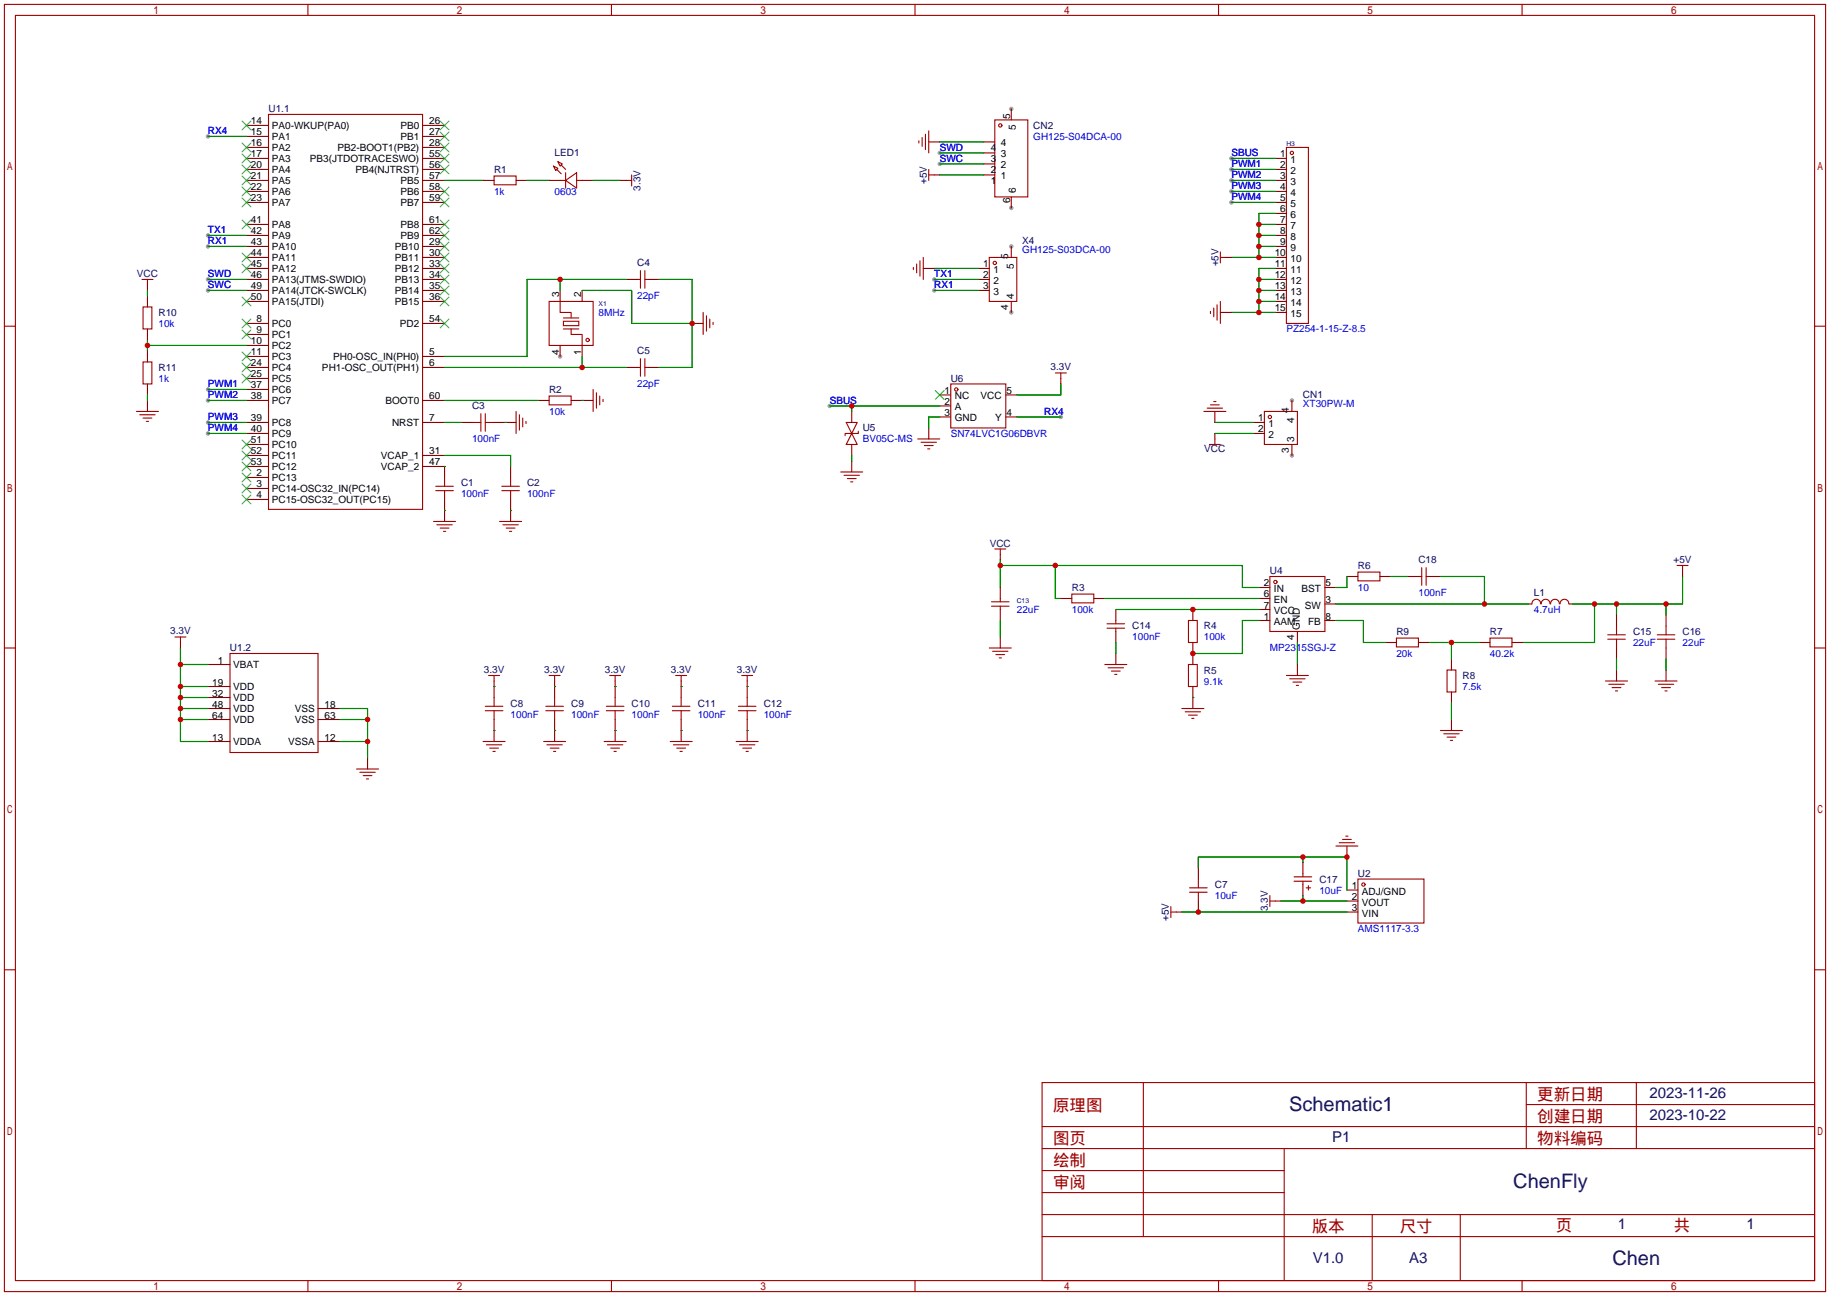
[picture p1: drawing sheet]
<svg xmlns="http://www.w3.org/2000/svg" width="422mm" height="299mm" viewBox="0 0 422 299" stroke-linecap="round" stroke-linejoin="round" font-family="sans-serif">
<g fill="#999">
<circle cx="129.3" cy="82.3" r=".51"/>
<circle cx="298.2" cy="105.2" r=".51"/>
<circle cx="298.2" cy="92.5" r=".51"/>
<circle cx="233.4" cy="25.1" r=".51"/>
<circle cx="233.4" cy="48" r=".51"/>
<circle cx="233.4" cy="72.1" r=".51"/>
<circle cx="233.4" cy="56.9" r=".51"/>
<circle cx="48" cy="54.4" r=".51"/>
<circle cx="48" cy="56.9" r=".51"/>
<circle cx="48" cy="64.5" r=".51"/>
<circle cx="48" cy="67.1" r=".51"/>
<circle cx="48" cy="89.9" r=".51"/>
<circle cx="48" cy="92.5" r=".51"/>
<circle cx="48" cy="97.5" r=".51"/>
<circle cx="48" cy="100.1" r=".51"/>
<circle cx="48" cy="31.5" r=".51"/>
<circle cx="244.9" cy="96.3" r=".51"/>
<circle cx="191.5" cy="93.7" r=".51"/>
<circle cx="284.2" cy="36.6" r=".51"/>
<circle cx="284.2" cy="39.1" r=".51"/>
<circle cx="284.2" cy="41.7" r=".51"/>
<circle cx="284.2" cy="44.2" r=".51"/>
<circle cx="284.2" cy="46.7" r=".51"/>
<circle cx="215.6" cy="64.5" r=".51"/>
<circle cx="215.6" cy="67.1" r=".51"/>
<circle cx="216.9" cy="37.8" r=".51"/>
<circle cx="216.9" cy="35.3" r=".51"/>
</g>
<g fill="none" stroke="#a10000" stroke-width=".25">
<path d="M1 1h420.4v297.2h-420.4zM3.6 3.6h415.2v292.1h-415.2zM71.1 1v2.6M141.1 1v2.6M211.2 1v2.6M281.3 1v2.6M351.3 1v2.6M62 26.4h35.5v91.2h-35.5zM127.8 38.4l1 .5-.5 .5zM128.5 39.1l1 1M128.8 37.3l1 .5-.5 .6zM129.5 38.1l1.1 1"/>
<path d="M130.6 39.9v3.5M212.1 32.5v.5M212.9 31.8v2M213.6 31v3.5M214.4 30.2v5.1M214.4 39.1v2.6M229.6 27.7h7.6v17.8h-7.6zM296.9 34h5.1v40.7h-5.1zM114 40.6h5.1v2.1h-5.1zM129.3 41.7h1.3M130.6 41.7l2.5-1.8v3.5zM133.1 41.7h1.3"/>
<path d="M144.5 41.7h1.3M145.8 40.4v2.5M213.1 59.4v5.1M214.4 40.4h1.2M228.3 59.4h6.4v10.2h-6.4zM281.7 58.2v2.5M281.7 59.4h1.3M1 75.3h2.6M32.8 64.5h2.5M33 70.9h2.1v5h-2.1zM34 64.5v1.3M126.7 69.6h10.2v10.2h-10.2z"/>
<path d="M129.3 69.6v2.5h2.5v1.3M130 74.2h3.6v1h-3.6zM130 75.9h3.6M130 73.4h3.6M131.8 75.9v1.3h2.6v2.6M147.1 64.5h.7M147.8 62.5v4M148.8 62.5v4M148.8 64.5h.8M162.3 72.1v5.1M163.1 72.9v3.6M163.8 73.7v2"/>
<path d="M164.6 74.4v.5M210.8 61.7v.5M211.6 61v2M212.3 60.2v3.6M279.4 71.9v.5M280.2 71.1v2.1M280.9 70.4v3.5M281.7 69.6v5.1M418.8 75.3h2.6M31.5 95h5.1M32.3 95.8h3.5M33 83.6h2.1v5h-2.1z"/>
<path d="M33 96.5h2.1M33.8 97.3h.5M109 97.5h2M111 95.5v4.1M112 95.5v4.1M112 97.5h2M119.1 95v5.1M119.9 95.8v3.5M120.6 96.5v2.1M121.4 97.3v.5M126.7 91.4h5.1v2.1h-5.1zM136.9 89.9v5.1"/>
<path d="M137.7 90.7v3.5M138.4 91.4v2.1M139.2 92.2v.5M147.1 84.8h.7M147.8 82.8v4.1M148.8 82.8v4.1M148.8 84.8h.8M195.3 97.5h2.6l-1.3 2.6zM198.1 99.6v.5h-3v.5M219.5 88.6h12.7v10.2h-12.7zM243.6 86.1h2.5M244.9 86.1v1.3"/>
<path d="M277.9 95h5.1M278.6 94.2h3.6M279.4 93.5h2M280.2 92.7h.5M291.8 95h7.7v7.6h-7.7zM100.6 113.3h4M100.6 112.3h4M102.6 110.2v2.1M102.6 113.3v2M115.8 113.3h4.1M115.8 112.3h4.1M117.9 110.2v2.1"/>
<path d="M117.9 113.3v2M194.1 109h5M194.8 109.7h3.6M195.6 110.5h2M196.3 111.3h.5M196.6 100.1l1.3 2.5h-2.6zM211.8 101.3h5.1M212.6 102.1h3.6M213.4 102.9h2M214.1 103.6h.5M279.1 102.6h2.6M280.4 101.3v1.3"/>
<path d="M100.1 120.4h5.1M100.8 121.2h3.6M101.6 121.9h2M102.4 122.7h.5M115.3 120.4h5.1M116.1 121.2h3.5M116.8 121.9h2.1M117.6 122.7h.5M228.9 140h4M228.9 138.9h4M229.6 126.7h2.6M230.9 126.7v1.3"/>
<path d="M230.9 138.2v.7M230.9 140v.7M247.4 137.2h5.1v2h-5.1zM293.1 133.1h12.7v12.7h-12.7zM313.4 132.1h5.1v2h-5.1zM327.4 133.1h.8M328.2 131.1v4M329.2 131.1v4M329.2 133.1h.7M353.6 139.4a1.01 1.01 0 0 1 1-1.1 1.01 1.01 0 0 1 1 1.1M355.8 139.4a1.01 1.01 0 0 1 1-1.1 1.01 1.01 0 0 1 1 1.1M357.9 139.4a1.01 1.01 0 0 1 1-1.1 1.01 1.01 0 0 1 1 1.1"/>
<path d="M360.1 139.4a1.01 1.01 0 0 1 1-1.1 1.01 1.01 0 0 1 1 1.1M387.1 130.6h2.5M388.4 130.6v1.2M1 149.6h2.6M40.4 147.1h2.5M41.7 147.1v1.2M53.1 150.9h20.3v22.8h-20.3zM112.8 156h2.5M114 156v1.2M126.7 156h2.6M128 156v1.2M140.7 156h2.6"/>
<path d="M142 156v1.2M156 156h2.5M157.2 156v1.2M171.2 156h2.5M172.5 156v1.2M228.3 149.6h5.1M229.1 150.4h3.6M229.9 151.1h2M230.6 151.9h.5M255 153.4h5.1M255.5 145h4.1M255.5 144h4.1"/>
<path d="M255.8 154.2h3.5M256.5 154.9h2.1M257.3 155.7h.5M257.6 143.3v.7M257.6 145v.8M274.3 143.3h2.1v5h-2.1zM274.3 153.4h2.1v5.1h-2.1zM296.9 156h5.1M297.7 156.7h3.5M298.4 157.5h2.1M299.2 158.2h.5M322.3 147.3h5.1v2.1h-5.1z"/>
<path d="M334 154.7h2v5.1h-2zM343.9 147.3h5.1v2.1h-5.1zM370.6 157.2h5.1M371.1 147.6h4.1M371.1 146.6h4.1M371.3 158h3.6M372.1 158.7h2M372.9 159.5h.5M373.1 144.5v2.1M373.1 147.6v2M382 157.2h5.1M382.5 147.6h4.1"/>
<path d="M382.5 146.6h4.1M382.8 158h3.5M383.5 158.7h2.1M384.3 159.5h.5M384.6 144.5v2.1M384.6 147.6v2M418.8 149.6h2.6M82.3 177.5h5.1M83.1 178.3h3.5M83.8 179.1h2.1M84.6 179.8h.5M111.5 171.2h5.1"/>
<path d="M112 164.1h4.1M112 163.1h4.1M112.3 172h3.5M113 172.7h2.1M113.8 173.5h.5M114 161v2.1M114 164.1v2M125.5 171.2h5.1M126 164.1h4M126 163.1h4M126.2 172h3.6M127 172.7h2"/>
<path d="M127.8 173.5h.5M128 161v2.1M128 164.1v2M139.4 171.2h5.1M140 164.1h4M140 163.1h4M140.2 172h3.6M141 172.7h2M141.7 173.5h.5M142 161v2.1M142 164.1v2M154.7 171.2h5.1"/>
<path d="M155.2 164.1h4.1M155.2 163.1h4.1M155.4 172h3.6M156.2 172.7h2M157 173.5h.5M157.2 161v2.1M157.2 164.1v2M169.9 171.2h5.1M170.4 164.1h4.1M170.4 163.1h4.1M170.7 172h3.5M171.4 172.7h2.1"/>
<path d="M172.2 173.5h.5M172.5 161v2.1M172.5 164.1v2M272.8 163.6h5.1M273.6 164.3h3.5M274.3 165.1h2.1M275.1 165.9h.5M332.5 168.7h5.1M333.2 169.4h3.6M334 170.2h2M334.8 170.9h.5M308.4 195.3h5"/>
<path d="M309.1 194.6h3.6M309.9 193.8h2M310.6 193h.5M270.3 209.3v2.5M270.3 210.6h1.2M274.6 206h4M274.6 205h4M276.6 202.9v2.1M276.6 206v2M293.1 206.8v2.5M293.1 208h1.3M298.7 203.5h4.1"/>
<path d="M298.7 202.4h4.1M300.7 201.7v.7M300.7 203.5v.7M301.5 205h1M302 204.5v1M313.4 202.9h15.3v10.2h-15.3zM1 223.9h2.6M418.8 223.9h2.6M240.5 249.9h178.3v45.8h-178.3zM263.9 249.9v35.6M352.3 249.9v15.3M352.3 255h66.5"/>
<path d="M377.7 249.9v15.3M240.5 270.3h55.9M240.5 265.2h178.3M240.5 275.3h55.9M240.5 260.1h178.3M296.4 265.2v30.5M71.1 295.7v2.5M141.1 295.7v2.5M211.2 295.7v2.5M240.5 285.5h178.3M240.5 280.4h178.3M281.3 295.7v2.5"/>
<path d="M316.7 280.4v15.3M337.1 280.4v15.3M351.3 295.7v2.5"/>
<circle cx="230.9" cy="29" r=".38"/>
<circle cx="298.2" cy="35.3" r=".38"/>
<circle cx="135.6" cy="78.5" r=".38"/>
<circle cx="229.6" cy="60.7" r=".38"/>
<circle cx="220.7" cy="89.9" r=".38"/>
<circle cx="293.1" cy="96.3" r=".38"/>
<circle cx="294.4" cy="134.4" r=".38"/>
<circle cx="314.7" cy="204.2" r=".38"/>
</g>
<g fill="none" stroke="#870000" stroke-width=".25">
<path d="M56.9 29h5.1M56.9 31.5h5.1M56.9 34h5.1M56.9 36.6h5.1M56.9 39.1h5.1M97.5 29h5.1M97.5 31.5h5.1M97.5 34h5.1M97.5 36.6h5.1M97.5 39.1h5.1M214.4 32.8h2.5M227.1 32.8h2.5"/>
<path d="M227.1 35.3h2.5M227.1 37.8h2.5M233.4 25.1v2.6M294.4 36.6h2.5M294.4 39.1h2.5M56.9 41.7h5.1M56.9 44.2h5.1M56.9 46.7h5.1M56.9 56.9h5.1M56.9 59.4h5.1M56.9 51.8h5.1M56.9 54.4h5.1"/>
<path d="M97.5 41.7h5.1M97.5 44.2h5.1M97.5 46.7h5.1M97.5 56.9h5.1M97.5 59.4h5.1M97.5 51.8h5.1M97.5 54.4h5.1M111.5 41.7h2.5M119.1 41.7h2.6M126.7 41.7h2.6M134.4 41.7h2.5M143.3 41.7h1.2"/>
<path d="M215.6 40.4h1.3M227.1 40.4h2.5M233.4 45.5v2.5M233.4 56.9v2.5M283 59.4h1.2M294.4 41.7h2.5M294.4 44.2h2.5M294.4 46.7h2.5M294.4 56.9h2.5M294.4 59.4h2.5M294.4 51.8h2.5M294.4 54.4h2.5"/>
<path d="M294.4 49.3h2.5M34 65.8v1.3M34 68.3v2.6M34 75.9v2.6M56.9 62h5.1M56.9 64.5h5.1M56.9 67.1h5.1M56.9 69.6h5.1M56.9 74.7h5.1M56.9 77.2h5.1M56.9 79.8h5.1M97.5 62h5.1"/>
<path d="M97.5 64.5h5.1M97.5 67.1h5.1M97.5 69.6h5.1M97.5 74.7h5.1M129.3 67.1v2.5M129.3 79.8v2.5M134.4 67.1v2.5M134.4 79.8v2.5M144.5 64.5h2.6M149.6 64.5h2.5M159.8 74.7h2.5M213.1 62h2.5"/>
<path d="M225.8 62h2.5M225.8 64.5h2.5M225.8 67.1h2.5M233.4 69.6v2.5M281.7 72.1h2.5M294.4 62h2.5M294.4 64.5h2.5M294.4 67.1h2.5M294.4 69.6h2.5M294.4 72.1h2.5M34 81v2.6M34 88.6v2.6"/>
<path d="M34 92.5v2.5M56.9 82.3h5.1M56.9 84.8h5.1M56.9 87.4h5.1M56.9 89.9h5.1M56.9 92.5h5.1M56.9 97.5h5.1M97.5 82.3h5.1M97.5 84.8h5.1M97.5 92.5h5.1M97.5 97.5h5.1M106.4 97.5h2.6"/>
<path d="M114 97.5h5.1M124.2 92.5h2.5M131.8 92.5h5.1M144.5 84.8h2.6M149.6 84.8h2.5M196.6 95v2.5M214.4 98.8v2.5M216.9 91.2h2.6M216.9 93.7h2.6M216.9 96.3h2.6M232.2 91.2h2.5M232.2 96.3h2.5"/>
<path d="M244.9 87.4v1.2M280.4 95v2.5M289.3 97.5h2.5M298.2 92.5v2.5M56.9 110.2h5.1M56.9 112.8h5.1M56.9 115.3h5.1M56.9 100.1h5.1M56.9 102.6h5.1M56.9 105.2h5.1M56.9 107.7h5.1M97.5 105.2h5.1"/>
<path d="M97.5 107.7h5.1v2.5M102.6 115.3v5.1M117.9 107.7v2.5M117.9 115.3v5.1M196.6 102.6v2.6M196.6 106.4v2.6M280.4 100.1v1.2M289.3 100.1h2.5M298.2 102.6v2.6M230.9 128v1.3M230.9 135.6v2.6M244.9 138.2h2.5"/>
<path d="M252.5 138.2h2.5M290.6 135.6h2.5M290.6 138.2h2.5M305.8 135.6h2.6M305.8 139.4h2.6M310.9 133.1h2.5M318.5 133.1h2.6M324.9 133.1h2.5M329.9 133.1h2.6M352.8 139.4h.8M362.2 139.4h.8M388.4 131.8v1.3"/>
<path d="M41.7 148.3v1.3M48 153.4h5.1M48 158.5h5.1M114 157.2v3.8M128 157.2v3.8M142 157.2v3.8M157.2 157.2v3.8M172.5 157.2v3.8M230.9 140.7v2.6M230.9 147.1v2.5M257.6 140.7v2.6M257.6 145.8v2.5"/>
<path d="M257.6 150.9v2.5M275.3 140.7v2.6M275.3 148.3v5.1M275.3 158.5v5.1M290.6 143.3h2.5M290.6 140.7h2.5M299.5 145.8v2.5M299.5 153.4v2.6M305.8 143.3h2.6M319.8 148.3h2.5M327.4 148.3h2.5M335 152.1v2.6"/>
<path d="M335 159.8v2.5M341.4 148.3h2.5M349 148.3h2.5M373.1 142v2.5M373.1 149.6v2.5M373.1 154.7v2.5M384.6 142v2.5M384.6 149.6v2.5M384.6 154.7v2.5M48 171.2h5.1M48 163.6h5.1M48 161h5.1"/>
<path d="M48 166.1h5.1M73.4 171.2h5.1M73.4 163.6h5.1M73.4 166.1h5.1M84.8 175v2.5M114 166.1v5.1M128 166.1v5.1M142 166.1v5.1M157.2 166.1v5.1M172.5 166.1v5.1M335 166.1v2.6M300.7 199.1v2.6"/>
<path d="M310.9 195.3v2.6M271.5 210.6h1.3M276.6 200.4v2.5M276.6 208v2.6M294.4 208h1.3M300.7 204.2v2.6M310.9 210.6h2.5M310.9 208h2.5M310.9 205.5h2.5"/>
</g>
<g fill="none" stroke="#3c3" stroke-width=".25">
<path d="M55.9 27.9l2 2.1M55.9 33l2 2.1M55.9 35.6l2 2M55.9 38.1l2 2M57.9 27.9l-2 2.1M57.9 33l-2 2.1M57.9 35.6l-2 2M57.9 38.1l-2 2M101.6 27.9l2 2.1M101.6 30.5l2 2M101.6 33l2 2.1M101.6 35.6l2 2"/>
<path d="M101.6 38.1l2 2M103.6 27.9l-2 2.1M103.6 30.5l-2 2M103.6 33l-2 2.1M103.6 35.6l-2 2M103.6 38.1l-2 2M55.9 40.6l2 2.1M55.9 43.2l2 2M55.9 45.7l2 2.1M55.9 50.8l2 2M55.9 58.4l2 2.1M57.9 40.6l-2 2.1"/>
<path d="M57.9 43.2l-2 2M57.9 45.7l-2 2.1M57.9 50.8l-2 2M57.9 58.4l-2 2.1M101.6 55.9l2 2M101.6 58.4l2 2.1M101.6 43.2l2 2M101.6 45.7l2 2.1M101.6 50.8l2 2M101.6 53.3l2 2.1M103.6 55.9l-2 2M103.6 58.4l-2 2.1"/>
<path d="M103.6 43.2l-2 2M103.6 45.7l-2 2.1M103.6 50.8l-2 2M103.6 53.3l-2 2.1M55.9 61l2 2M55.9 68.6l2 2M55.9 73.7l2 2M55.9 76.2l2 2M57.9 73.7l-2 2M57.9 61l-2 2M57.9 68.6l-2 2M57.9 76.2l-2 2"/>
<path d="M101.6 61l2 2M101.6 63.5l2 2M101.6 66l2 2.1M101.6 68.6l2 2M101.6 73.7l2 2M103.6 61l-2 2M103.6 63.5l-2 2M103.6 66l-2 2.1M103.6 68.6l-2 2M103.6 73.7l-2 2M55.9 81.3l2 2M55.9 83.8l2 2.1"/>
<path d="M55.9 86.4l2 2M57.9 81.3l-2 2M57.9 83.8l-2 2.1M57.9 86.4l-2 2M215.9 90.2l2 2M217.9 90.2l-2 2M55.9 109.2l2 2.1M55.9 111.8l2 2M55.9 114.3l2 2M55.9 101.6l2 2M55.9 104.1l2 2.1M55.9 106.7l2 2"/>
<path d="M57.9 101.6l-2 2M57.9 104.1l-2 2.1M57.9 106.7l-2 2M57.9 109.2l-2 2.1M57.9 111.8l-2 2M57.9 114.3l-2 2"/>
</g>
<g fill="none" stroke="#008700" stroke-width=".25">
<path d="M48 31.5h8.9M216.9 37.8h10.2M216.9 35.3h10.2M216.9 32.8h10.2M284.2 36.6h10.2M284.2 39.1h10.2M48 54.4h8.9M48 56.9h8.9M102.6 41.7h8.9M121.7 41.7h5M136.9 41.7h6.4M216.9 40.4h10.2"/>
<path d="M284.2 41.7h10.2M284.2 44.2h10.2M284.2 46.7h10.2M284.2 59.4h10.2M290.6 54.4h3.8M290.6 56.9h3.8M290.6 51.8h3.8M294.4 49.3h-3.8v10.1M34 79.8h22.9M34 67.1v1.2M34 78.5v2.5M48 64.5h8.9"/>
<path d="M48 67.1h8.9M129.3 64.5v2.6M134.4 67.1h11.4v7.6h14M144.5 64.5h-22.8v17.8h-19.1M152.1 64.5h7.7v20.3h-7.7M215.6 64.5h10.2M215.6 67.1h10.2M215.6 62h10.2M284.2 72.1h10.2M290.6 64.5h3.8M290.6 67.1h3.8M290.6 69.6h3.8"/>
<path d="M294.4 62h-3.8v10.1M34 91.2v1.3M48 97.5h8.9M48 92.5h8.9M48 89.9h8.9M102.6 97.5h3.8M102.6 92.5h21.6M102.6 84.8h41.9M116.6 97.5h.1M134.4 92.5h.1M134.4 82.3v2.5M191.5 93.7h25.4"/>
<path d="M196.6 93.7v1.3M216.9 96.3h-2.5v2.5M234.7 96.3h10.2M244.9 88.6v2.6h-10.2M280.4 97.5h8.9M48 100.1h8.9M102.6 107.7h.1M102.6 117.9h.1M102.6 105.2h15.3v2.5M117.9 117.9h.1M196.6 105.2v1.2M280.4 100.1h8.9"/>
<path d="M230.9 129.3v6.3M230.9 130.6h55.9v5h3.8M243.6 130.6v7.6h1.3M255 138.2h35.6M308.4 139.4h44.4M310.9 133.1v2.5h-2.5M321.1 133.1h3.8M332.5 133.1h10.1v6.3M368 139.4v8.9h-16.5M373.1 139.4v2.6M384.6 139.4v2.6M388.4 133.1v6.3h-25.4"/>
<path d="M41.7 158.5h6.3M41.7 153.4h6.3M41.7 149.6v21.6h6.3M114 158.5h.1M128 158.5h.1M142 158.5h.1M157.2 158.5h.1M172.5 158.5h.1M230.9 143.3v3.8M257.6 140.7h33M257.6 148.3v2.6M290.6 143.3h-3.8v7.6h-11.5"/>
<path d="M299.5 148.3v5.1M308.4 143.3h6.3v5h5.1M329.9 148.3h11.5M335 148.3v3.8M373.1 152.1v2.6M384.6 152.1v2.6M41.7 166.1h6.3M41.7 163.6h6.3M41.7 161h6.3M78.5 166.1h6.3M78.5 163.6h6.3v11.4M78.5 171.2h6.3"/>
<path d="M114 168.7h.1M128 168.7h.1M142 168.7h.1M157.2 168.7h.1M172.5 168.7h.1M275.3 161h.1M335 162.3v3.8M300.7 197.9v1.2M272.8 210.6h38.1M276.6 200.4v-2.5h34.3v7.6M295.7 208h15.2M300.7 206.8v1.2"/>
</g>
<g fill="#c00">
<circle cx="129.3" cy="64.5" r=".63"/>
<circle cx="134.4" cy="84.8" r=".63"/>
<circle cx="159.8" cy="74.7" r=".63"/>
<circle cx="41.7" cy="166.1" r=".63"/>
<circle cx="41.7" cy="163.6" r=".63"/>
<circle cx="41.7" cy="161" r=".63"/>
<circle cx="41.7" cy="158.5" r=".63"/>
<circle cx="41.7" cy="153.4" r=".63"/>
<circle cx="84.8" cy="166.1" r=".63"/>
<circle cx="84.8" cy="171.2" r=".63"/>
<circle cx="300.7" cy="208" r=".63"/>
<circle cx="310.9" cy="197.9" r=".63"/>
<circle cx="300.7" cy="197.9" r=".63"/>
<circle cx="276.6" cy="210.6" r=".63"/>
<circle cx="230.9" cy="130.6" r=".63"/>
<circle cx="243.6" cy="130.6" r=".63"/>
<circle cx="275.3" cy="140.7" r=".63"/>
<circle cx="275.3" cy="150.9" r=".63"/>
<circle cx="368" cy="139.4" r=".63"/>
<circle cx="373.1" cy="139.4" r=".63"/>
<circle cx="384.6" cy="139.4" r=".63"/>
<circle cx="342.6" cy="139.4" r=".63"/>
<circle cx="335" cy="148.3" r=".63"/>
<circle cx="34" cy="79.8" r=".63"/>
<circle cx="196.6" cy="93.7" r=".63"/>
<circle cx="290.6" cy="59.4" r=".63"/>
<circle cx="290.6" cy="51.8" r=".63"/>
<circle cx="290.6" cy="54.4" r=".63"/>
<circle cx="290.6" cy="56.9" r=".63"/>
<circle cx="290.6" cy="72.1" r=".63"/>
<circle cx="290.6" cy="64.5" r=".63"/>
<circle cx="290.6" cy="67.1" r=".63"/>
<circle cx="290.6" cy="69.6" r=".63"/>
</g>
<g font-size="4.6" fill="#000080">
<text x="297.6" y="256.4">Schematic1</text>
<text x="349.3" y="274.2">ChenFly</text>
<text x="372.2" y="292">Chen</text>
</g>
<g font-size="3.8" fill="#a00000">
<text x="243.1" y="256.5">原理图</text>
<text x="354.8" y="254">更新日期</text>
<text x="354.8" y="259.1">创建日期</text>
<text x="243.1" y="269.2">绘制</text>
<text x="243.1" y="264.2">图页</text>
<text x="354.8" y="264.2">物料编码</text>
<text x="243.1" y="274.3">审阅</text>
<text x="302.8" y="284.5">版本</text>
<text x="323.1" y="284.5">尺寸</text>
<text x="359.2" y="284.2">页</text>
<text x="386.3" y="284.2">共</text>
</g>
<g font-size="3.5" fill="#000080">
<text x="380.7" y="253.5">2023-11-26</text>
<text x="307.5" y="263.7">P1</text>
<text x="380.7" y="258.6">2023-10-22</text>
<text x="373.4" y="283.7">1</text>
<text x="403.2" y="283.7">1</text>
<text x="303" y="291.6">V1.0</text>
<text x="325.3" y="291.6">A3</text>
</g>
<g font-size="2.3">
<text x="57.9" y="28.7">14</text>
<text x="62.7" y="29.7">PA0-WKUP(PA0)</text>
<text x="92.4" y="29.7">PB0</text>
<text x="99.1" y="28.7">26</text>
<text x="233.2" y="27.6" transform="rotate(-90 233.2 27.6)">5</text>
<text x="234.5" y="29.9" transform="rotate(-90 234.5 29.9)">5</text>
<text x="57.9" y="31.3">15</text>
<text x="57.9" y="33.8">16</text>
<text x="62.7" y="32.3">PA1</text>
<text x="62.7" y="34.8">PA2</text>
<text x="77.9" y="34.8">PB2-BOOT1(PB2)</text>
<text x="92.4" y="32.3">PB1</text>
<text x="99.1" y="31.3">27</text>
<text x="99.1" y="33.8">28</text>
<text x="228.7" y="34.9">4</text>
<text x="231" y="33.6">4</text>
<text x="57.9" y="36.3">17</text>
<text x="57.9" y="38.9">20</text>
<text x="57.9" y="41.4">21</text>
<text x="62.7" y="37.4">PA3</text>
<text x="62.7" y="39.9">PA4</text>
<text x="71.5" y="37.4">PB3(JTDOTRACESWO)</text>
<text x="82" y="39.9">PB4(NJTRST)</text>
<text x="99.1" y="36.3">55</text>
<text x="99.1" y="38.9">56</text>
<text x="99.1" y="41.4">57</text>
<text x="228.7" y="37.4">3</text>
<text x="228.7" y="39.9">2</text>
<text x="231" y="36.1">3</text>
<text x="231" y="38.7">2</text>
<text x="231" y="41.2">1</text>
<text x="295.5" y="36.3">1</text>
<text x="295.5" y="38.9">2</text>
<text x="295.5" y="41.4">3</text>
<text x="297.9" y="37.6">1</text>
<text x="297.9" y="40.2">2</text>
<text x="57.9" y="44">22</text>
<text x="57.9" y="46.5">23</text>
<text x="62.7" y="42.4">PA5</text>
<text x="62.7" y="45">PA6</text>
<text x="62.7" y="47.5">PA7</text>
<text x="92.4" y="42.4">PB5</text>
<text x="92.4" y="45">PB6</text>
<text x="92.4" y="47.5">PB7</text>
<text x="99.1" y="44">58</text>
<text x="99.1" y="46.5">59</text>
<text x="228.7" y="42.5">1</text>
<text x="233.2" y="46.9" transform="rotate(-90 233.2 46.9)">6</text>
<text x="234.5" y="44.5" transform="rotate(-90 234.5 44.5)">6</text>
<text x="295.5" y="44">4</text>
<text x="295.5" y="46.5">5</text>
<text x="297.9" y="42.7">3</text>
<text x="297.9" y="45.2">4</text>
<text x="297.9" y="47.8">5</text>
<text x="57.9" y="51.6">41</text>
<text x="62.7" y="52.6">PA8</text>
<text x="92.4" y="52.6">PB8</text>
<text x="99.1" y="51.6">61</text>
<text x="295.5" y="49">6</text>
<text x="295.5" y="51.6">7</text>
<text x="297.9" y="50.3">6</text>
<text x="297.9" y="52.9">7</text>
<text x="57.9" y="54.1">42</text>
<text x="57.9" y="56.7">43</text>
<text x="57.9" y="59.2">44</text>
<text x="62.7" y="55.1">PA9</text>
<text x="62.7" y="57.7">PA10</text>
<text x="91.1" y="57.7">PB10</text>
<text x="92.4" y="55.1">PB9</text>
<text x="99.1" y="56.7">29</text>
<text x="99.1" y="59.2">30</text>
<text x="99.1" y="54.1">62</text>
<text x="232.7" y="59.8" transform="rotate(-90 232.7 59.8)">5</text>
<text x="294.2" y="59.2">10</text>
<text x="295.5" y="54.1">8</text>
<text x="295.5" y="56.7">9</text>
<text x="297.9" y="55.4">8</text>
<text x="297.9" y="57.9">9</text>
<text x="57.9" y="61.7">45</text>
<text x="57.9" y="64.3">46</text>
<text x="62.7" y="60.2">PA11</text>
<text x="62.7" y="62.8">PA12</text>
<text x="62.7" y="65.3">PA13(JTMS-SWDIO)</text>
<text x="91.1" y="60.2">PB11</text>
<text x="91.1" y="62.8">PB12</text>
<text x="91.1" y="65.3">PB13</text>
<text x="99.1" y="61.7">33</text>
<text x="99.1" y="64.3">34</text>
<text x="226.9" y="61.7">1</text>
<text x="226.9" y="64.3">2</text>
<text x="229.3" y="63">1</text>
<text x="229.3" y="65.6">2</text>
<text x="234" y="62.1" transform="rotate(-90 234 62.1)">5</text>
<text x="294.2" y="61.7">11</text>
<text x="294.2" y="64.3">12</text>
<text x="297.9" y="60.5">10</text>
<text x="297.9" y="63">11</text>
<text x="297.9" y="65.6">12</text>
<text x="57.9" y="66.8">49</text>
<text x="57.9" y="69.4">50</text>
<text x="62.7" y="67.8">PA14(JTCK-SWCLK)</text>
<text x="62.7" y="70.4">PA15(JTDI)</text>
<text x="91.1" y="67.8">PB14</text>
<text x="91.1" y="70.4">PB15</text>
<text x="99.1" y="66.8">35</text>
<text x="99.1" y="69.4">36</text>
<text x="129.1" y="68.6" transform="rotate(-90 129.1 68.6)">3</text>
<text x="134.1" y="68.6" transform="rotate(-90 134.1 68.6)">2</text>
<text x="226.9" y="66.8">3</text>
<text x="229.3" y="68.1">3</text>
<text x="232.7" y="71.5" transform="rotate(-90 232.7 71.5)">4</text>
<text x="234" y="69.1" transform="rotate(-90 234 69.1)">4</text>
<text x="294.2" y="66.8">13</text>
<text x="294.2" y="69.4">14</text>
<text x="294.2" y="71.9">15</text>
<text x="297.9" y="68.1">13</text>
<text x="297.9" y="70.6">14</text>
<text x="59.2" y="74.4">8</text>
<text x="59.2" y="77">9</text>
<text x="62.7" y="75.5">PC0</text>
<text x="92.3" y="75.5">PD2</text>
<text x="99.1" y="74.4">54</text>
<text x="297.9" y="73.2">15</text>
<text x="57.9" y="79.5">10</text>
<text x="57.9" y="82.1">11</text>
<text x="62.7" y="78">PC1</text>
<text x="62.7" y="80.5">PC2</text>
<text x="62.7" y="83.1">PC3</text>
<text x="76.9" y="83.1">PH0-OSC_IN(PH0)</text>
<text x="99.1" y="82.1">5</text>
<text x="129.1" y="82.1" transform="rotate(-90 129.1 82.1)">4</text>
<text x="134.1" y="82.1" transform="rotate(-90 134.1 82.1)">1</text>
<text x="57.9" y="84.6">24</text>
<text x="57.9" y="87.1">25</text>
<text x="57.9" y="89.7">37</text>
<text x="62.7" y="85.6">PC4</text>
<text x="62.7" y="88.2">PC5</text>
<text x="74.3" y="85.6">PH1-OSC_OUT(PH1)</text>
<text x="99.1" y="84.6">6</text>
<text x="57.9" y="92.2">38</text>
<text x="62.7" y="90.7">PC6</text>
<text x="62.7" y="93.2">PC7</text>
<text x="88.9" y="93.2">BOOT0</text>
<text x="99.1" y="92.2">60</text>
<text x="218" y="91">1</text>
<text x="218" y="93.5">2</text>
<text x="220.4" y="92.2">NC</text>
<text x="220.4" y="94.8">A</text>
<text x="226.3" y="92.2">VCC</text>
<text x="232.3" y="91">5</text>
<text x="297.5" y="95.4" transform="rotate(-90 297.5 95.4)">4</text>
<text x="57.9" y="97.3">39</text>
<text x="57.9" y="99.8">40</text>
<text x="62.7" y="98.3">PC8</text>
<text x="62.7" y="100.9">PC9</text>
<text x="90.5" y="98.3">NRST</text>
<text x="99.1" y="97.3">7</text>
<text x="218" y="96">3</text>
<text x="220.4" y="97.3">GND</text>
<text x="229.7" y="97.3">Y</text>
<text x="232.3" y="96">4</text>
<text x="290.4" y="97.3">1</text>
<text x="290.4" y="99.8">2</text>
<text x="292.8" y="98.6">1</text>
<text x="292.8" y="101.1">2</text>
<text x="298.7" y="97.7" transform="rotate(-90 298.7 97.7)">4</text>
<text x="57.9" y="102.4">51</text>
<text x="57.9" y="104.9">52</text>
<text x="57.9" y="107.5">53</text>
<text x="62.7" y="103.4">PC10</text>
<text x="62.7" y="105.9">PC11</text>
<text x="87.9" y="105.9">VCAP_1</text>
<text x="99.1" y="104.9">31</text>
<text x="99.1" y="107.5">47</text>
<text x="297.5" y="104.5" transform="rotate(-90 297.5 104.5)">3</text>
<text x="298.7" y="102.2" transform="rotate(-90 298.7 102.2)">3</text>
<text x="59.2" y="110">2</text>
<text x="59.2" y="112.5">3</text>
<text x="62.7" y="111">PC13</text>
<text x="62.7" y="113.6">PC14-OSC32_IN(PC14)</text>
<text x="62.7" y="108.5">PC12</text>
<text x="87.9" y="108.5">VCAP_2</text>
<text x="59.2" y="115.1">4</text>
<text x="62.7" y="116.1">PC15-OSC32_OUT(PC15)</text>
<text x="291.7" y="135.4">2</text>
<text x="291.7" y="137.9">6</text>
<text x="294.1" y="136.7">IN</text>
<text x="300.4" y="136.7">BST</text>
<text x="305.9" y="135.4">5</text>
<text x="291.7" y="143">1</text>
<text x="291.7" y="140.5">7</text>
<text x="294.1" y="139.2">EN</text>
<text x="294.1" y="141.8">VCC</text>
<text x="301.2" y="140.5">SW</text>
<text x="305.9" y="139.2">3</text>
<text x="305.9" y="143">8</text>
<text x="294.1" y="144.3">AAM</text>
<text x="298.7" y="147.7" transform="rotate(-90 298.7 147.7)">4</text>
<text x="300" y="145.3" transform="rotate(-90 300 145.3)">GND</text>
<text x="301.9" y="144.3">FB</text>
<text x="50.3" y="153.2">1</text>
<text x="53.8" y="154.2">VBAT</text>
<text x="49" y="158.3">19</text>
<text x="49" y="160.8">32</text>
<text x="53.8" y="159.3">VDD</text>
<text x="53.8" y="161.8">VDD</text>
<text x="49" y="163.3">48</text>
<text x="49" y="165.9">64</text>
<text x="53.8" y="164.4">VDD</text>
<text x="53.8" y="166.9">VDD</text>
<text x="68" y="164.4">VSS</text>
<text x="68" y="166.9">VSS</text>
<text x="74.9" y="163.3">18</text>
<text x="74.9" y="165.9">63</text>
<text x="49" y="171">13</text>
<text x="53.8" y="172">VDDA</text>
<text x="66.5" y="172">VSSA</text>
<text x="74.9" y="171">12</text>
<text x="312" y="207.8">2</text>
<text x="312" y="205.3">1</text>
<text x="314.4" y="209.1">VOUT</text>
<text x="314.4" y="206.5">ADJ/GND</text>
<text x="312" y="210.3">3</text>
<text x="314.4" y="211.6">VIN</text>
</g>
<g font-size="2.3" fill="#000080">
<text x="62" y="26">U1.1</text>
<text x="238.5" y="29.8">CN2</text>
<text x="114" y="39.9">R1</text>
<text x="128" y="36.1">LED1</text>
<text x="147.9" y="44" transform="rotate(-90 147.9 44)">3.3V</text>
<text x="213.9" y="42.5" transform="rotate(-90 213.9 42.5)">+5V</text>
<text x="236" y="56.4">X4</text>
<text x="31.6" y="64.1">VCC</text>
<text x="147.1" y="61.5">C4</text>
<text x="281.2" y="61.5" transform="rotate(-90 281.2 61.5)">+5V</text>
<text x="36.6" y="72.9">R10</text>
<text x="147.1" y="81.8">C5</text>
<text x="36.6" y="85.6">R11</text>
<text x="219.5" y="88.2">U6</text>
<text x="242.5" y="85.5">3.3V</text>
<text x="109" y="94.5">C3</text>
<text x="126.7" y="90.7">R2</text>
<text x="300.7" y="92">CN1</text>
<text x="199.1" y="99.6">U5</text>
<text x="278" y="104.5">VCC</text>
<text x="106.4" y="112.3">C1</text>
<text x="121.7" y="112.3">C2</text>
<text x="228.4" y="126.3">VCC</text>
<text x="313.4" y="131.4">R6</text>
<text x="327.4" y="130.1">C18</text>
<text x="386.3" y="130">+5V</text>
<text x="247.4" y="136.4">R3</text>
<text x="293.1" y="132.6">U4</text>
<text x="354.1" y="137.7">L1</text>
<text x="39.3" y="146.5">3.3V</text>
<text x="261.4" y="145.3">C14</text>
<text x="277.9" y="145.3">R4</text>
<text x="322.3" y="146.6">R9</text>
<text x="343.9" y="146.6">R7</text>
<text x="376.9" y="146.6">C15</text>
<text x="388.4" y="146.6">C16</text>
<text x="53.1" y="150.4">U1.2</text>
<text x="111.7" y="155.4">3.3V</text>
<text x="125.6" y="155.4">3.3V</text>
<text x="139.6" y="155.4">3.3V</text>
<text x="154.9" y="155.4">3.3V</text>
<text x="170.1" y="155.4">3.3V</text>
<text x="277.9" y="155.5">R5</text>
<text x="337.6" y="156.8">R8</text>
<text x="117.9" y="163.1">C8</text>
<text x="131.8" y="163.1">C9</text>
<text x="145.8" y="163.1">C10</text>
<text x="161" y="163.1">C11</text>
<text x="176.3" y="163.1">C12</text>
<text x="304.5" y="203.8">C17</text>
<text x="313.4" y="202.5">U2</text>
<text x="280.4" y="205">C7</text>
<text x="269.8" y="212.7" transform="rotate(-90 269.8 212.7)">+5V</text>
<text x="292.7" y="210.4" transform="rotate(-90 292.7 210.4)">3.3V</text>
</g>
<g font-size="2.3" fill="#00f">
<text x="48" y="31">RX4</text>
<text x="216.9" y="34.8">SWD</text>
<text x="238.5" y="32.3">GH125-S04DCA-00</text>
<text x="216.9" y="37.4">SWC</text>
<text x="284.2" y="36.1">SBUS</text>
<text x="284.2" y="38.7">PWM1</text>
<text x="284.2" y="41.2">PWM2</text>
<text x="114" y="45">1k</text>
<text x="128" y="45">0603</text>
<text x="284.2" y="43.7">PWM3</text>
<text x="284.2" y="46.3">PWM4</text>
<text x="48" y="53.9">TX1</text>
<text x="48" y="56.4">RX1</text>
<text x="236" y="58.5">GH125-S03DCA-00</text>
<text x="48" y="64.1">SWD</text>
<text x="215.6" y="64.1">TX1</text>
<text x="48" y="66.6">SWC</text>
<text x="147.1" y="69.1">22pF</text>
<text x="215.6" y="66.6">RX1</text>
<text x="36.6" y="75.5">10k</text>
<text x="138.2" y="72.9">8MHz</text>
<text x="296.9" y="76.8">PZ254-1-15-Z-8.5</text>
<text x="36.6" y="88.2">1k</text>
<text x="48" y="89.5">PWM1</text>
<text x="147.1" y="89.5">22pF</text>
<text x="48" y="92">PWM2</text>
<text x="126.7" y="95.8">10k</text>
<text x="191.5" y="93.3">SBUS</text>
<text x="241" y="95.8">RX4</text>
<text x="300.7" y="94">XT30PW-M</text>
<text x="48" y="97.1">PWM3</text>
<text x="48" y="99.6">PWM4</text>
<text x="219.5" y="100.9">SN74LVC1G06DBVR</text>
<text x="109" y="102.2">100nF</text>
<text x="199.1" y="102.2">BV05C-MS</text>
<text x="106.4" y="114.9">100nF</text>
<text x="121.7" y="114.9">100nF</text>
<text x="313.4" y="136.4">10</text>
<text x="327.4" y="137.7">100nF</text>
<text x="234.7" y="141.5">22uF</text>
<text x="247.4" y="141.5">100k</text>
<text x="354.1" y="141.5">4.7uH</text>
<text x="261.4" y="147.9">100nF</text>
<text x="277.9" y="147.9">100k</text>
<text x="376.9" y="149.1">22uF</text>
<text x="388.4" y="149.1">22uF</text>
<text x="293.1" y="150.4">MP2315SGJ-Z</text>
<text x="322.3" y="151.7">20k</text>
<text x="343.9" y="151.7">40.2k</text>
<text x="277.9" y="158">9.1k</text>
<text x="337.6" y="159.3">7.5k</text>
<text x="117.9" y="165.7">100nF</text>
<text x="131.8" y="165.7">100nF</text>
<text x="145.8" y="165.7">100nF</text>
<text x="161" y="165.7">100nF</text>
<text x="176.3" y="165.7">100nF</text>
<text x="280.4" y="207.6">10uF</text>
<text x="304.5" y="206.3">10uF</text>
<text x="313.4" y="215.2">AMS1117-3.3</text>
</g>
<g font-size="1.6" fill="#000080">
<text x="296.9" y="33.7">H3</text>
<text x="138.2" y="70.6">X1</text>
<text x="234.7" y="139.1">C13</text>
</g>
</svg>
